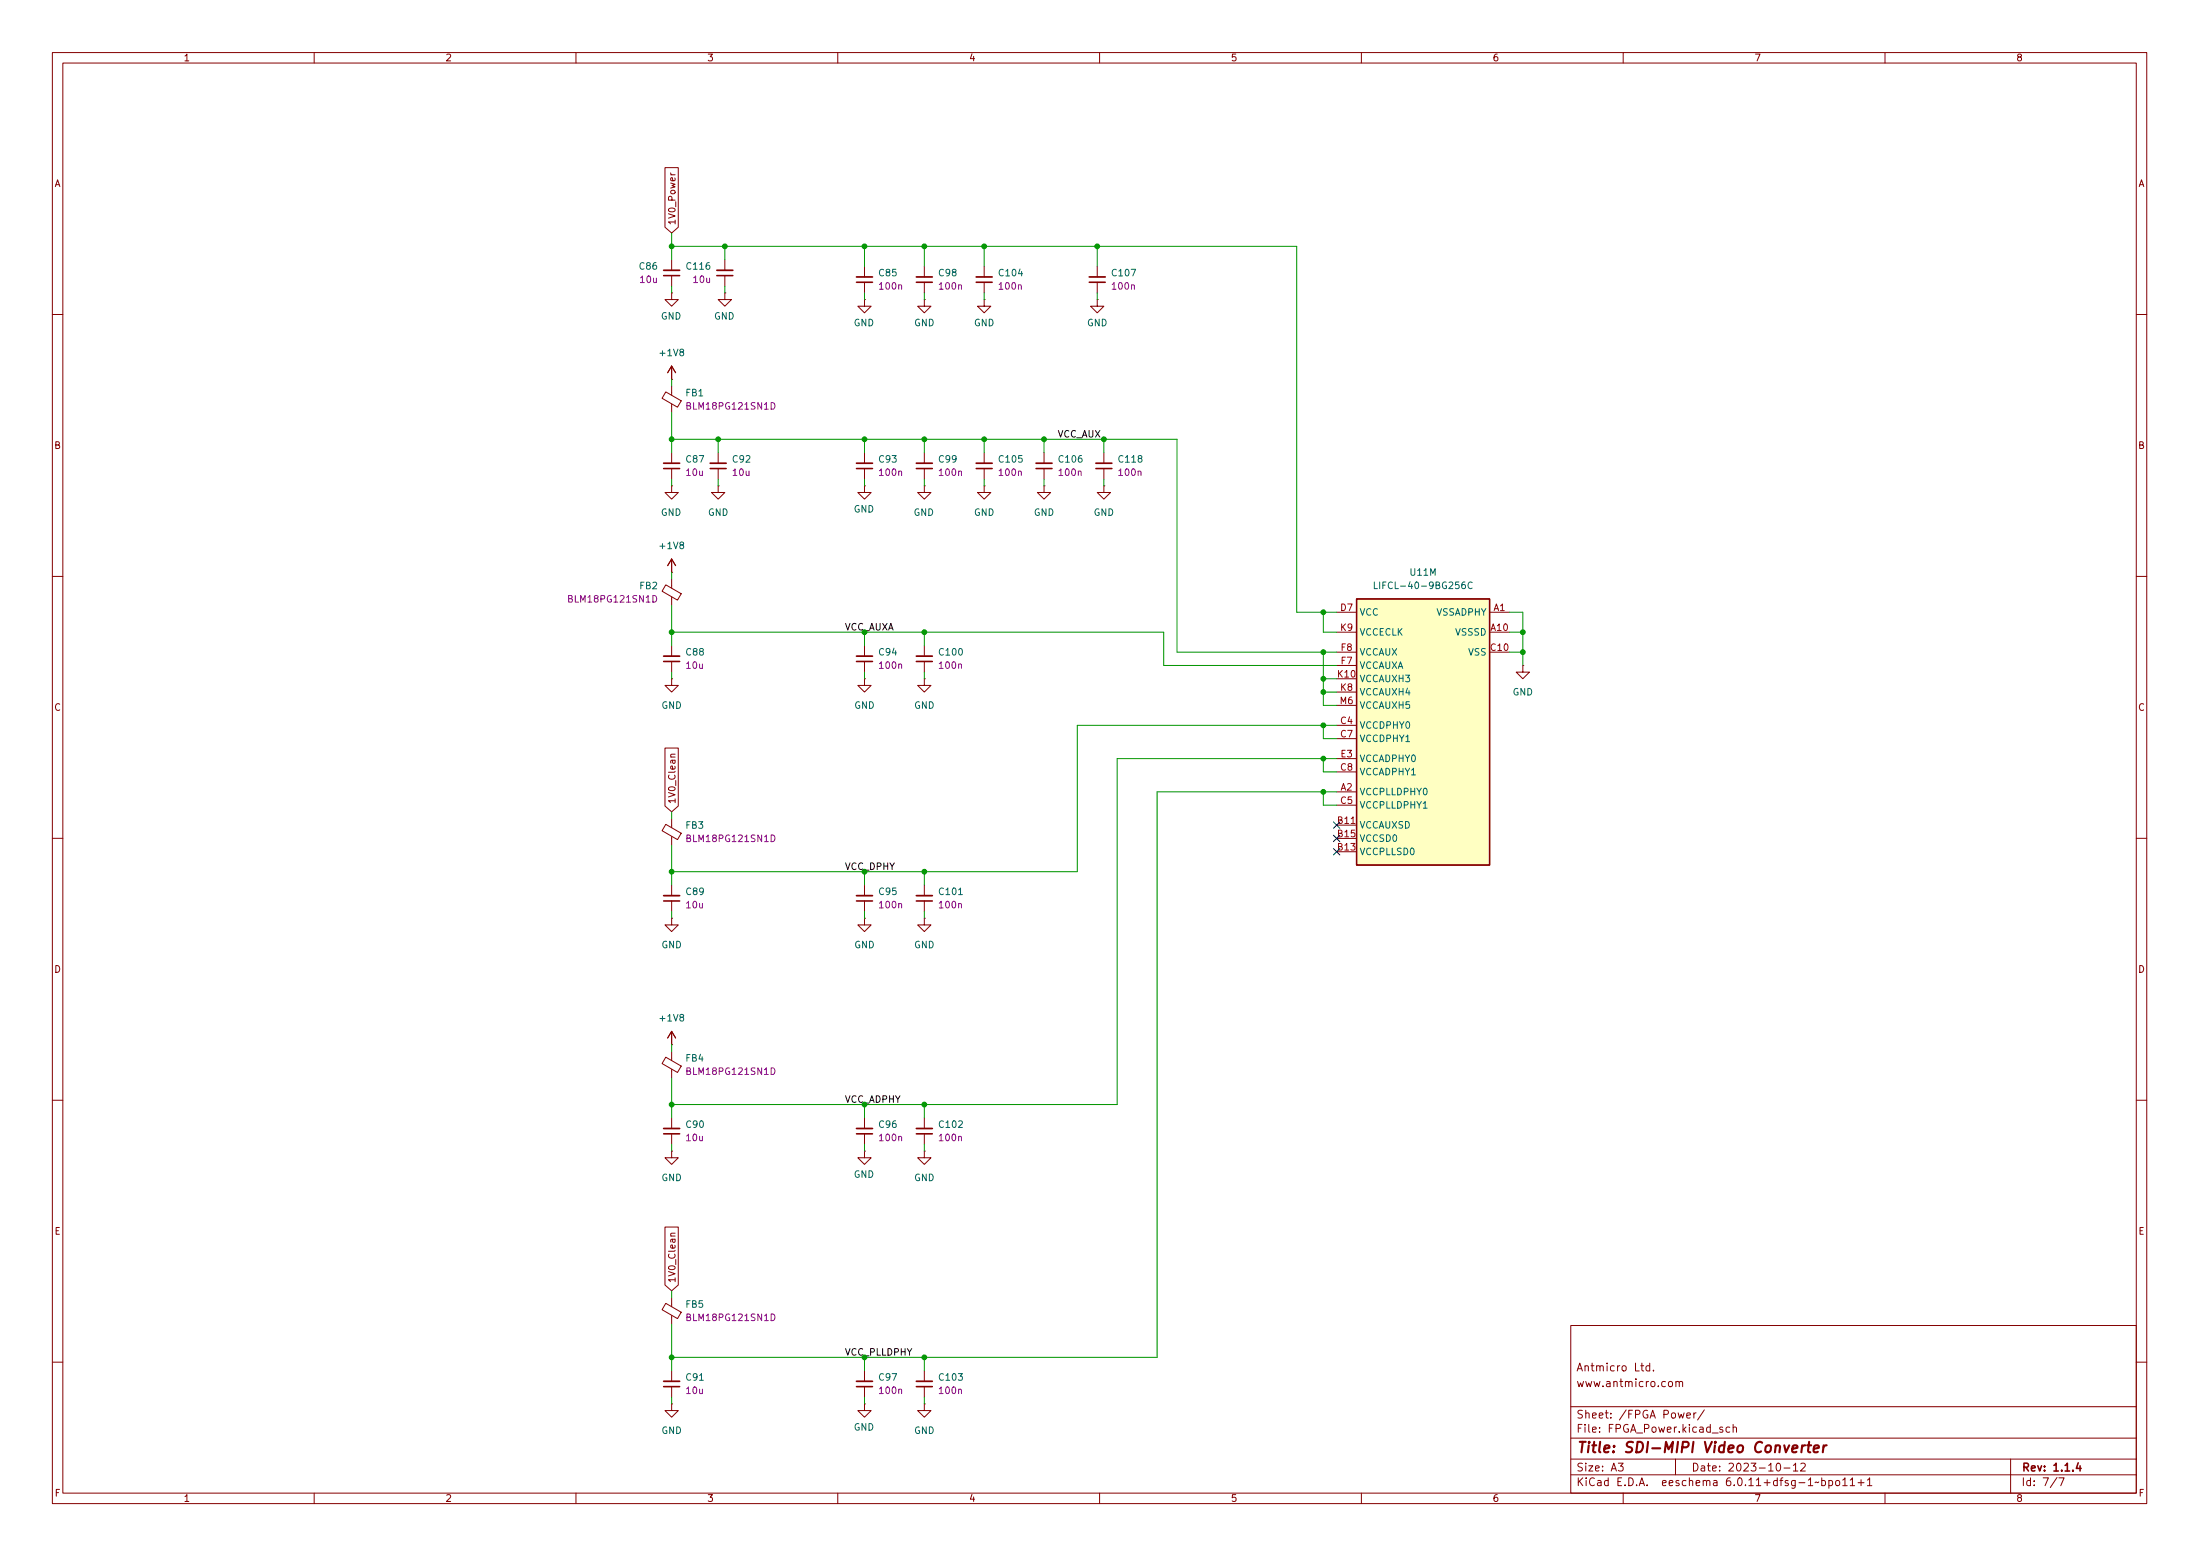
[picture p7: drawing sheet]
<svg xmlns="http://www.w3.org/2000/svg" width="420mm" height="297mm" viewBox="0 0 420 297" stroke-linecap="round" stroke-linejoin="round" font-family="sans-serif">
<g fill="none" stroke="#840000" stroke-width=".19">
<path d="M10 10h400v277h-400zM12 12h396v273h-396zM60 10v2M110 10v2M160 10v2M210 10v2M260 10v2M310 10v2M360 10v2M127 32h2.5v11.4l-1.2 1.1-1.3-1.1zM128.1 33l.2 .4M128.3 55.9v1.3h-1.3l1.3 1.3 1.2-1.3h-1.2"/>
<path d="M128.3 55.9h.1M128.3 49.6v2M128.3 52.6v2M138.4 55.9v1.3h-1.2l1.2 1.3 1.3-1.3h-1.3M138.4 55.9h.1M138.4 49.6v2M138.4 52.6v2M165.1 57.2v1.3h-1.3l1.3 1.2 1.3-1.2h-1.3M165.1 57.2h.1M165.1 50.8v2.1M165.1 53.9v2M176.5 57.2v1.3h-1.2l1.2 1.2 1.3-1.2h-1.3"/>
<path d="M176.5 57.2h.1M176.5 50.8v2.1M176.5 53.9v2M188 57.2v1.3h-1.3l1.3 1.2 1.2-1.2h-1.2M188 57.2h.1M188 50.8v2.1M188 53.9v2M209.5 57.2v1.3h-1.2l1.2 1.2 1.3-1.2h-1.3M209.5 57.2h.1M209.5 50.8v2.1M209.5 53.9v2M10 60h2"/>
<path d="M127.2 74.8l2.9 1.7-.7 1.2-3-1.7zM128.3 72.4h.1M128.3 69.9v2.5M128.3 73.7v1.7M128.3 77.1v1.7M128.3 69.9l-.8 1.3M128.3 69.9l.7 1.3M408 60h2M128.3 92.7v1.3h-1.3l1.3 1.3 1.2-1.3h-1.2M128.3 92.7h.1M128.3 86.4v2M128.3 89.4v2.1"/>
<path d="M137.2 92.7v1.3h-1.3l1.3 1.3 1.2-1.3h-1.2M137.2 92.7h.1M137.2 86.4v2M137.2 89.4v2.1M165.1 92.7v1.3h-1.3l1.3 1.3 1.3-1.3h-1.3M165.1 92.7h.1M165.1 86.4v2M165.1 89.4v2.1M176.5 92.7v1.3h-1.2l1.2 1.3 1.3-1.3h-1.3M176.5 92.7h.1M176.5 86.4v2M176.5 89.4v2.1"/>
<path d="M188 92.7v1.3h-1.3l1.3 1.3 1.2-1.3h-1.2M188 92.7h.1M188 86.4v2M188 89.4v2.1M199.4 92.7v1.3h-1.3l1.3 1.3 1.3-1.3h-1.3M199.4 92.7h.1M199.4 86.4v2M199.4 89.4v2.1M210.8 92.7v1.3h-1.3l1.3 1.3 1.3-1.3h-1.3M210.8 92.7h.1M210.8 86.4v2M210.8 89.4v2.1"/>
<path d="M10 110h2M127.2 111.6l2.9 1.7-.7 1.3-3-1.7zM128.3 109.3h.1M128.3 106.7v2.6M128.3 110.5v1.8M128.3 114v1.6M128.3 106.7l-.8 1.3M128.3 106.7l.7 1.3M255.3 116.9h3.8M284.5 116.9h3.8M408 110h2M128.3 129.6v1.2h-1.3l1.3 1.3 1.2-1.3h-1.2"/>
<path d="M128.3 129.6h.1M128.3 123.2v2.1M128.3 126.3v2M165.1 129.6v1.2h-1.3l1.3 1.3 1.3-1.3h-1.3M165.1 129.6h.1M165.1 123.2v2.1M165.1 126.3v2M176.5 129.6v1.2h-1.2l1.2 1.3 1.3-1.3h-1.3M176.5 129.6h.1M176.5 123.2v2.1M176.5 126.3v2M255.3 120.7h3.8"/>
<path d="M255.3 124.5h3.8M255.3 138.5h3.8M255.3 127h3.8M255.3 129.6h3.8M255.3 132.1h3.8M255.3 134.7h3.8M284.5 120.7h3.8M284.5 124.5h3.8M290.8 127v1.3h1.3l-1.3 1.3-1.2-1.3h1.2M290.8 127h.1M127 142.8h2.5v11.1l-1.2 1.1-1.3-1.1zM127.2 157.4l2.9 1.7-.7 1.2-3-1.7z"/>
<path d="M128.3 156.2v1.8M128.3 159.7v1.6M128.9 144h-.8v.3l.1 .2M255.3 151.2h3.8M255.3 157.5h3.8M255.3 153.7h3.8M255.3 141h3.8M255.3 147.4h3.8M255.3 144.8h3.8M10 160h2M128.3 175.3v1.3h-1.3l1.3 1.2 1.2-1.2h-1.2M128.3 175.3h.1"/>
<path d="M128.3 168.9v2.1M128.3 172v2M165.1 175.3v1.3h-1.3l1.3 1.2 1.3-1.2h-1.3M165.1 175.3h.1M165.1 168.9v2.1M165.1 172v2M176.5 175.3v1.3h-1.2l1.2 1.2 1.3-1.2h-1.3M176.5 175.3h.1M176.5 168.9v2.1M176.5 172v2M255.3 160.1h3.8M255.3 162.6h3.8"/>
<path d="M408 160h2M128.3 199.4h.1M128.3 196.9v2.5M128.3 196.9l-.8 1.3M128.3 196.9l.7 1.3M10 210h2M127.2 201.8l2.9 1.7-.7 1.2-3-1.7zM128.3 219.7v1.3h-1.3l1.3 1.3 1.2-1.3h-1.2M128.3 219.7h.1M128.3 200.7v1.7M128.3 204.1v1.7M128.3 213.4v2"/>
<path d="M128.3 216.4v2.1M165.1 219.7v1.3h-1.3l1.3 1.3 1.3-1.3h-1.3M165.1 219.7h.1M165.1 213.4v2M165.1 216.4v2.1M176.5 219.7v1.3h-1.2l1.2 1.3 1.3-1.3h-1.3M176.5 219.7h.1M176.5 213.4v2M176.5 216.4v2.1M408 210h2M127 234.2h2.5v11.1l-1.2 1.1-1.3-1.1zM128.9 235.4l-.8 .1v.3l.1 .2"/>
<path d="M127.2 248.8l2.9 1.7-.7 1.2-3-1.7zM128.3 247.7v1.7M128.3 251.1v1.7M300 253h108v32h-108zM10 260h2M128.3 268v1.3h-1.3l1.3 1.2 1.2-1.2h-1.2M128.3 268h.1M128.3 261.7v2M128.3 264.7v2M165.1 268v1.3h-1.3l1.3 1.2 1.3-1.2h-1.3M165.1 268h.1M165.1 261.7v2"/>
<path d="M165.1 264.7v2M176.5 268v1.3h-1.2l1.2 1.2 1.3-1.2h-1.3M176.5 268h.1M176.5 261.7v2M176.5 264.7v2M300 278.5h108M300 274.5h108M300 268.5h108M305.5 273.3v.1M305.5 272.5v.1M307.6 270.6v.1M307.6 269.8v.1"/>
<path d="M309.9 260.8l.4-.1 .3 .3v.4l-.3 .3-.4-.1-.1-.2zM318.8 263.8l.3-.1 .3 .3v.4l-.3 .3-.3-.1-.2-.2zM320 278.5v3M320.1 263.9l.2-.2 .3 .1 .1 .9M320.1 263.7v1M320.7 263.9l.2-.2 .4 .1 .1 .9M325.5 269.1l-1.3 2M331 272.6l.2-.2 .4 .1v.9M331 271.9v1.5M342.5 279.7l.4-.4v1.5M343.9 279.5l.6-.2 .2 .2 .1 .2-1 1.1h1M384 278.5v6.5"/>
<path d="M408 260h2M60 285v2M110 285v2M160 285v2M210 285v2M260 285v2M300 281.5h108M310 285v2M327.3 282.7h.6v.9M327.9 283h-.5a.29 .29 0 0 0-.2 .3 .29 .29 0 0 0 .2 .3l.5-.1M340.7 280.2h1.2M342.5 280.8h.9"/>
<path d="M351.9 283.6h.9M353.4 282.5l.4-.4v1.5M353.4 283.6h.8M354.9 283h1.1M355.4 282.5v1.1M356.6 282.5l.5-.4v1.5M356.6 283.6h.9M360 285v2M393.2 282.1h1l-.6 1.5"/>
</g>
<g fill="none" stroke="#840000" stroke-width=".3">
<path d="M126.7 52.6h3.1M136.9 52.6h3.1M163.6 53.9h3M175 53.9h3.1M186.4 53.9h3.1M208 53.9h3.1M126.7 89.4h3.1M135.6 89.4h3.1M163.6 89.4h3M175 89.4h3.1M186.4 89.4h3.1M197.9 89.4h3"/>
<path d="M209.3 89.4h3M126.7 126.3h3.1M163.6 126.3h3M175 126.3h3.1M126.7 172h3.1M163.6 172h3M175 172h3.1M126.7 216.4h3.1M163.6 216.4h3M175 216.4h3.1M126.7 264.7h3.1M163.6 264.7h3"/>
<path d="M175 264.7h3.1M396.9 279.2l-.4 1.1h1"/>
</g>
<path d="M323.4 275.2l-.2 2" fill="none" stroke="#840000" stroke-width=".4"/>
<g fill="none" stroke="#840000" stroke-width=".33">
<path d="M126.7 51.6h3.1M136.9 51.6h3.1M163.6 52.9h3M175 52.9h3.1M186.4 52.9h3.1M208 52.9h3.1M126.7 88.4h3.1M135.6 88.4h3.1M163.6 88.4h3M175 88.4h3.1M186.4 88.4h3.1M197.9 88.4h3"/>
<path d="M209.3 88.4h3M126.7 125.3h3.1M163.6 125.3h3M175 125.3h3.1M126.7 171h3.1M163.6 171h3M175 171h3.1M126.7 215.4h3.1M163.6 215.4h3M175 215.4h3.1M126.7 263.7h3.1M163.6 263.7h3"/>
<path d="M175 263.7h3.1"/>
</g>
<g fill="#ffffc2" stroke="#ffffc2" stroke-width=".19">
<path d="M259.1 114.3h25.4v50.8h-25.4z"/>
<path d="M128.3 69.9l-.8 1.3z"/>
<path d="M128.3 69.9v2.5z"/>
<path d="M128.3 69.9l.7 1.3z"/>
<path d="M128.3 196.9l-.8 1.3z"/>
<path d="M128.3 196.9v2.5z"/>
<path d="M128.3 196.9l.7 1.3z"/>
<path d="M128.3 106.7l-.8 1.3z"/>
<path d="M128.3 106.7v2.6z"/>
<path d="M128.3 106.7l.7 1.3z"/>
</g>
<path d="M259.1 114.3h25.4v50.8h-25.4z" fill="none" stroke="#840000" stroke-width=".25"/>
<path d="M258.1 157.2h.7" fill="none" stroke="#a90000" stroke-width=".19"/>
<path d="M194.8 51.3l-.3 1h.8M216 51.4h.9l-.6 1.3M130.1 67.2l-.3-.2 .1-.2 .2-.1h.3l.1 .4-.5 .2-.2 .1 .1 .4 .2 .1h.2l.3-.2-.1-.4-.2-.1M130.1 104l-.3-.2 .1-.2 .2-.1h.3l.1 .4-.5 .2-.2 .2 .1 .3 .2 .2h.2l.3-.3-.1-.4-.2-.1M278.6 111.1h-.6l-.1 .6 .2-.1h.5l.1 .2-.1 .5-.2 .1-.5-.1M279.8 111.1l-.4 .1-.2 .2v.7l.2 .3 .4-.1 .1-.5-.1-.2h-.4l-.2 .2M281.2 111.2a.6 .6 0 0 0-.9 .4 .6 .6 0 0 0 .6 .8l.3-.1M183.1 170.8h.7M130.1 194.2l-.3-.2 .1-.2 .2-.1h.3l.1 .4-.5 .2-.2 .1 .1 .4 .2 .1h.3l.2-.2-.1-.4-.2-.1M133.6 263.5h.7" fill="none" stroke="#006464" stroke-width=".19"/>
<g fill="none" stroke="#840084" stroke-width=".19">
<path d="M171.6 54.5l.2-.1h.3l.1 .8M183.1 54.5l.2-.1h.3v.8M194.5 54.5l.2-.1h.3l.1 .8M216.1 54.5l.2-.1h.3v.8M147.3 76.8a.64 .64 0 0 1 .7 .7 .64 .64 0 0 1-.7 .6zM171.6 90l.2-.1 .3 .1 .1 .8M183.1 90l.2-.1 .3 .1v.8M194.5 90l.2-.1 .3 .1 .1 .8M205.9 90l.2-.1 .3 .1 .1 .8M217.4 90l.1-.1 .3 .1 .1 .8M124.7 113.7a.64 .64 0 0 1 .7 .6 .64 .64 0 0 1-.7 .6zM171.6 126.9l.2-.1h.3l.1 .8"/>
<path d="M183.1 126.9l.2-.1h.3v.8M147.3 159.4a.64 .64 0 0 1 .7 .6 .64 .64 0 0 1-.7 .7zM171.6 172.6l.2-.1h.3l.1 .8M183.1 172.6l.2-.1h.3v.8M147.3 203.8a.64 .64 0 0 1 .7 .7 .64 .64 0 0 1-.7 .6zM171.6 217l.2-.1 .3 .1 .1 .8M183.1 217l.2-.1 .3 .1v.8M147.3 250.8a.64 .64 0 0 1 .7 .7 .64 .64 0 0 1-.7 .6zM171.6 265.3l.2-.1h.3l.1 .8M183.1 265.3l.2-.1h.3v.8"/>
</g>
<g fill="none" stroke="#009600" stroke-width=".19">
<path d="M128.3 44.5v5.1M128.3 54.6v1.3M128.3 47h119.3v69.9h7.7M138.4 47v2.6M138.4 54.6v1.3M165.1 47v3.8M165.1 55.9v1.3M176.5 47v3.8M176.5 55.9v1.3M188 47v3.8M188 55.9v1.3M209.5 47v3.8"/>
<path d="M209.5 55.9v1.3M128.3 72.4v1.3M128.3 78.8v7.6M128.3 91.5v1.2M128.3 83.9h96.5v40.6h30.5M137.2 83.9v2.5M137.2 91.5v1.2M165.1 83.9v2.5M165.1 91.5v1.2M176.5 83.9v2.5M176.5 91.5v1.2M188 83.9v2.5"/>
<path d="M188 91.5v1.2M199.4 83.9v2.5M199.4 91.5v1.2M210.8 83.9v2.5M210.8 91.5v1.2M128.3 109.3v1.2M128.3 115.6v7.6M252.7 116.9v3.8h2.6M288.3 116.9h2.5v10.1M128.3 128.3v1.3M128.3 120.7h93.9v6.3h33.1M165.1 120.7v2.5"/>
<path d="M165.1 128.3v1.3M176.5 120.7v2.5M176.5 128.3v1.3M252.7 124.5v10.2h2.6M252.7 138.5v2.5h2.6M252.7 132.1h2.6M252.7 129.6h2.6M255.3 138.5h-49.6v27.9h-77.4M288.3 120.7h2.5M288.3 124.5h2.5M128.3 155v1.2M252.7 144.8v2.6h2.6"/>
<path d="M252.7 151.2v2.5h2.6M255.3 144.8h-41.9v66.1h-85.1M255.3 151.2h-34.3v107.9h-92.7M128.3 161.3v7.6M128.3 174v1.3M165.1 166.4v2.5M165.1 174v1.3M176.5 166.4v2.5M176.5 174v1.3M128.3 199.4v1.3M128.3 205.8v7.6M128.3 218.5v1.2"/>
<path d="M165.1 210.9v2.5M165.1 218.5v1.2M176.5 210.9v2.5M176.5 218.5v1.2M128.3 246.4v1.3M128.3 252.8v8.9M165.1 259.1v2.6M176.5 259.1v2.6M128.3 266.7v1.3M165.1 266.7v1.3M176.5 266.7v1.3"/>
</g>
<path d="M254.7 156.9l1.2 1.2M254.7 159.4l1.2 1.3M255.9 156.9l-1.2 1.2M255.9 159.4l-1.2 1.3M254.7 162l1.2 1.2M255.9 162l-1.2 1.2" fill="none" stroke="#000084" stroke-width=".19"/>
<g fill="#009600" stroke="#009600" stroke-width=".19">
<circle cx="176.5" cy="259.1" r=".46"/>
<circle cx="176.5" cy="210.9" r=".46"/>
<circle cx="128.3" cy="166.4" r=".46"/>
<circle cx="252.7" cy="129.6" r=".46"/>
<circle cx="290.8" cy="124.5" r=".46"/>
<circle cx="290.8" cy="120.7" r=".46"/>
<circle cx="252.7" cy="116.9" r=".46"/>
<circle cx="252.7" cy="124.5" r=".46"/>
<circle cx="188" cy="47" r=".46"/>
<circle cx="138.4" cy="47" r=".46"/>
<circle cx="128.3" cy="47" r=".46"/>
<circle cx="209.5" cy="47" r=".46"/>
<circle cx="176.5" cy="47" r=".46"/>
<circle cx="165.1" cy="47" r=".46"/>
<circle cx="165.1" cy="83.9" r=".46"/>
<circle cx="128.3" cy="83.9" r=".46"/>
<circle cx="176.5" cy="166.4" r=".46"/>
<circle cx="252.7" cy="144.8" r=".46"/>
<circle cx="252.7" cy="151.2" r=".46"/>
<circle cx="176.5" cy="120.7" r=".46"/>
<circle cx="137.2" cy="83.9" r=".46"/>
<circle cx="128.3" cy="120.7" r=".46"/>
<circle cx="199.4" cy="83.9" r=".46"/>
<circle cx="176.5" cy="83.9" r=".46"/>
<circle cx="188" cy="83.9" r=".46"/>
<circle cx="252.7" cy="138.5" r=".46"/>
<circle cx="252.7" cy="132.1" r=".46"/>
<circle cx="210.8" cy="83.9" r=".46"/>
<circle cx="128.3" cy="259.1" r=".46"/>
<circle cx="128.3" cy="210.9" r=".46"/>
</g>
<g font-size="2.8" fill="#840000">
<text x="301" y="277.9">Title:</text>
<text x="310.2" y="277.9">SDI-MIPI</text>
<text x="325.7" y="277.9">Video</text>
<text x="335.6" y="277.9">Converter</text>
</g>
<g font-size="2.1" fill="#840000">
<text x="301" y="262.2">Antmicro</text>
<text x="312.1" y="262.2">Ltd.</text>
<text x="301" y="265.2">www.antmicro.com</text>
<text x="301" y="273.9">File:</text>
<text x="301" y="271.2">Sheet:</text>
<text x="307.4" y="273.9">FPGA_Power.kicad_sch</text>
<text x="309.2" y="271.2">/FPGA</text>
<text x="317.6" y="271.2">Power/</text>
<text x="301" y="281.3">Size:</text>
<text x="307.6" y="281.3">A3</text>
<text x="323" y="281.3">Date:</text>
<text x="330" y="281.3">2023-10-12</text>
<text x="386" y="281.3">Rev:</text>
<text x="392.1" y="281.3">1.1.4</text>
<text x="301" y="284.1">KiCad</text>
<text x="308.7" y="284.1">E.D.A.</text>
<text x="317.6" y="284.1">eeschema</text>
<text x="330" y="284.1">6.0.11+dfsg-1~bpo11+1</text>
<text x="386" y="284.1">Id:</text>
<text x="390.1" y="284.1">7/7</text>
</g>
<g font-size="1.8" fill="#840000">
<text x="35" y="12.1">1</text>
<text x="85" y="12.1">2</text>
<text x="135" y="12.1">3</text>
<text x="185" y="12.1">4</text>
<text x="235" y="12.1">5</text>
<text x="285" y="12.1">6</text>
<text x="335" y="12.1">7</text>
<text x="385" y="12.1">8</text>
<text x="10.4" y="36.1">A</text>
<text x="408.4" y="36.1">A</text>
<text x="129.4" y="43.1" transform="rotate(-90 129.4 43.1)">1V0_Power</text>
<text x="10.3" y="86.1">B</text>
<text x="408.3" y="86.1">B</text>
<text x="10.3" y="136.1">C</text>
<text x="408.3" y="136.1">C</text>
<text x="129.4" y="153.5" transform="rotate(-90 129.4 153.5)">1V0_Clean</text>
<text x="10.3" y="186.1">D</text>
<text x="408.3" y="186.1">D</text>
<text x="10.3" y="236.1">E</text>
<text x="408.3" y="236.1">E</text>
<text x="129.4" y="245" transform="rotate(-90 129.4 245)">1V0_Clean</text>
<text x="10.4" y="286.1">F</text>
<text x="35" y="287.1">1</text>
<text x="85" y="287.1">2</text>
<text x="135" y="287.1">3</text>
<text x="185" y="287.1">4</text>
<text x="235" y="287.1">5</text>
<text x="285" y="287.1">6</text>
<text x="335" y="287.1">7</text>
<text x="385" y="287.1">8</text>
<text x="408.4" y="286.1">F</text>
</g>
<g font-size="1.8" fill="#006464">
<text x="121.9" y="51.9">C86</text>
<text x="130.8" y="51.9">C116</text>
<text x="167.6" y="53.1">C85</text>
<text x="179.1" y="53.1">C98</text>
<text x="190.5" y="53.1">C104</text>
<text x="212.1" y="53.1">C107</text>
<text x="126.2" y="61.4">GND</text>
<text x="136.3" y="61.4">GND</text>
<text x="163" y="62.7">GND</text>
<text x="174.5" y="62.7">GND</text>
<text x="185.9" y="62.7">GND</text>
<text x="207.5" y="62.7">GND</text>
<text x="125.7" y="68.4">+1V8</text>
<text x="130.8" y="76">FB1</text>
<text x="130.8" y="88.7">C87</text>
<text x="139.7" y="88.7">C92</text>
<text x="167.6" y="88.7">C93</text>
<text x="179.1" y="88.7">C99</text>
<text x="190.5" y="88.7">C105</text>
<text x="201.9" y="88.7">C106</text>
<text x="213.4" y="88.7">C118</text>
<text x="126.2" y="98.8">GND</text>
<text x="135.1" y="98.8">GND</text>
<text x="163" y="98.2">GND</text>
<text x="174.4" y="98.8">GND</text>
<text x="185.9" y="98.8">GND</text>
<text x="197.4" y="98.8">GND</text>
<text x="208.8" y="98.8">GND</text>
<text x="125.7" y="105.2">+1V8</text>
<text x="122" y="112.9">FB2</text>
<text x="262.1" y="112.8">LIFCL-40-9BG256C</text>
<text x="269.1" y="110.3">U11M</text>
<text x="259.6" y="117.9">VCC</text>
<text x="274.3" y="117.9">VSSADPHY</text>
<text x="130.8" y="125.5">C88</text>
<text x="167.6" y="125.5">C94</text>
<text x="179.1" y="125.5">C100</text>
<text x="259.6" y="125.5">VCCAUX</text>
<text x="259.6" y="121.7">VCCECLK</text>
<text x="277.8" y="121.7">VSSSD</text>
<text x="280.3" y="125.5">VSS</text>
<text x="259.6" y="128.1">VCCAUXA</text>
<text x="259.6" y="130.6">VCCAUXH3</text>
<text x="126.3" y="135.7">GND</text>
<text x="163.1" y="135.7">GND</text>
<text x="174.5" y="135.7">GND</text>
<text x="259.6" y="133.1">VCCAUXH4</text>
<text x="259.6" y="135.7">VCCAUXH5</text>
<text x="288.8" y="133.1">GND</text>
<text x="259.6" y="139.5">VCCDPHY0</text>
<text x="259.6" y="142">VCCDPHY1</text>
<text x="259.6" y="148.4">VCCADPHY1</text>
<text x="259.6" y="145.8">VCCADPHY0</text>
<text x="259.6" y="152.2">VCCPLLDPHY0</text>
<text x="259.6" y="154.7">VCCPLLDPHY1</text>
<text x="130.8" y="158.6">FB3</text>
<text x="259.6" y="158.5">VCCAUXSD</text>
<text x="259.6" y="161.1">VCCSD0</text>
<text x="259.6" y="163.6">VCCPLLSD0</text>
<text x="130.8" y="171.2">C89</text>
<text x="167.6" y="171.2">C95</text>
<text x="179.1" y="171.2">C101</text>
<text x="126.3" y="181.4">GND</text>
<text x="163.1" y="181.4">GND</text>
<text x="174.5" y="181.4">GND</text>
<text x="125.7" y="195.4">+1V8</text>
<text x="130.8" y="203">FB4</text>
<text x="130.8" y="215.7">C90</text>
<text x="167.6" y="215.7">C96</text>
<text x="179.1" y="215.7">C102</text>
<text x="126.3" y="225.8">GND</text>
<text x="163" y="225.2">GND</text>
<text x="174.5" y="225.8">GND</text>
<text x="130.8" y="250">FB5</text>
<text x="130.8" y="263.9">C91</text>
<text x="167.6" y="263.9">C97</text>
<text x="179.1" y="263.9">C103</text>
<text x="126.3" y="274.1">GND</text>
<text x="163" y="273.5">GND</text>
<text x="174.5" y="274.1">GND</text>
</g>
<g font-size="1.8" fill="#840084">
<text x="122" y="54.4">10u</text>
<text x="132.2" y="54.4">10u</text>
<text x="167.6" y="55.7">100n</text>
<text x="179.1" y="55.7">100n</text>
<text x="190.5" y="55.7">100n</text>
<text x="212.1" y="55.7">100n</text>
<text x="130.8" y="78.6">BLM18PG121SN1D</text>
<text x="130.8" y="91.2">10u</text>
<text x="139.7" y="91.2">10u</text>
<text x="167.6" y="91.2">100n</text>
<text x="179.1" y="91.2">100n</text>
<text x="190.5" y="91.2">100n</text>
<text x="201.9" y="91.2">100n</text>
<text x="213.4" y="91.2">100n</text>
<text x="108.2" y="115.4">BLM18PG121SN1D</text>
<text x="130.8" y="128.1">10u</text>
<text x="167.6" y="128.1">100n</text>
<text x="179.1" y="128.1">100n</text>
<text x="130.8" y="161.1">BLM18PG121SN1D</text>
<text x="130.8" y="173.8">10u</text>
<text x="167.6" y="173.8">100n</text>
<text x="179.1" y="173.8">100n</text>
<text x="130.8" y="205.6">BLM18PG121SN1D</text>
<text x="130.8" y="218.2">10u</text>
<text x="167.6" y="218.2">100n</text>
<text x="179.1" y="218.2">100n</text>
<text x="130.8" y="252.6">BLM18PG121SN1D</text>
<text x="130.8" y="266.5">10u</text>
<text x="167.6" y="266.5">100n</text>
<text x="179.1" y="266.5">100n</text>
</g>
<text font-size="1.8" fill="#0f0f0f" x="201.9" y="83.5">VCC_AUX</text>
<g font-size="1.8" fill="#a90000">
<text x="255.9" y="116.6">D7</text>
<text x="285.2" y="116.6">A1</text>
<text x="255.9" y="120.4">K9</text>
<text x="256" y="124.2">F8</text>
<text x="284.5" y="124.2">C10</text>
<text x="284.6" y="120.4">A10</text>
<text x="255.3" y="129.3">K10</text>
<text x="255.9" y="131.9">K8</text>
<text x="256" y="126.8">F7</text>
<text x="255.8" y="134.4">M6</text>
<text x="255.9" y="138.2">C4</text>
<text x="255.9" y="140.8">C7</text>
<text x="255.9" y="147.1">C8</text>
<text x="255.9" y="144.6">E3</text>
<text x="255.9" y="153.5">C5</text>
<text x="256" y="150.9">A2</text>
<text x="255.3" y="157.3">B11</text>
<text x="255.3" y="159.8">B15</text>
<text x="255.3" y="162.3">B13</text>
</g>
<g font-size="1.8" fill="#009600">
<text x="161.3" y="120.3">VCC_AUXA</text>
<text x="161.3" y="166.1">VCC_DPHY</text>
<text x="161.3" y="210.5">VCC_ADPHY</text>
<text x="161.3" y="258.8">VCC_PLLDPHY</text>
</g>
</svg>
